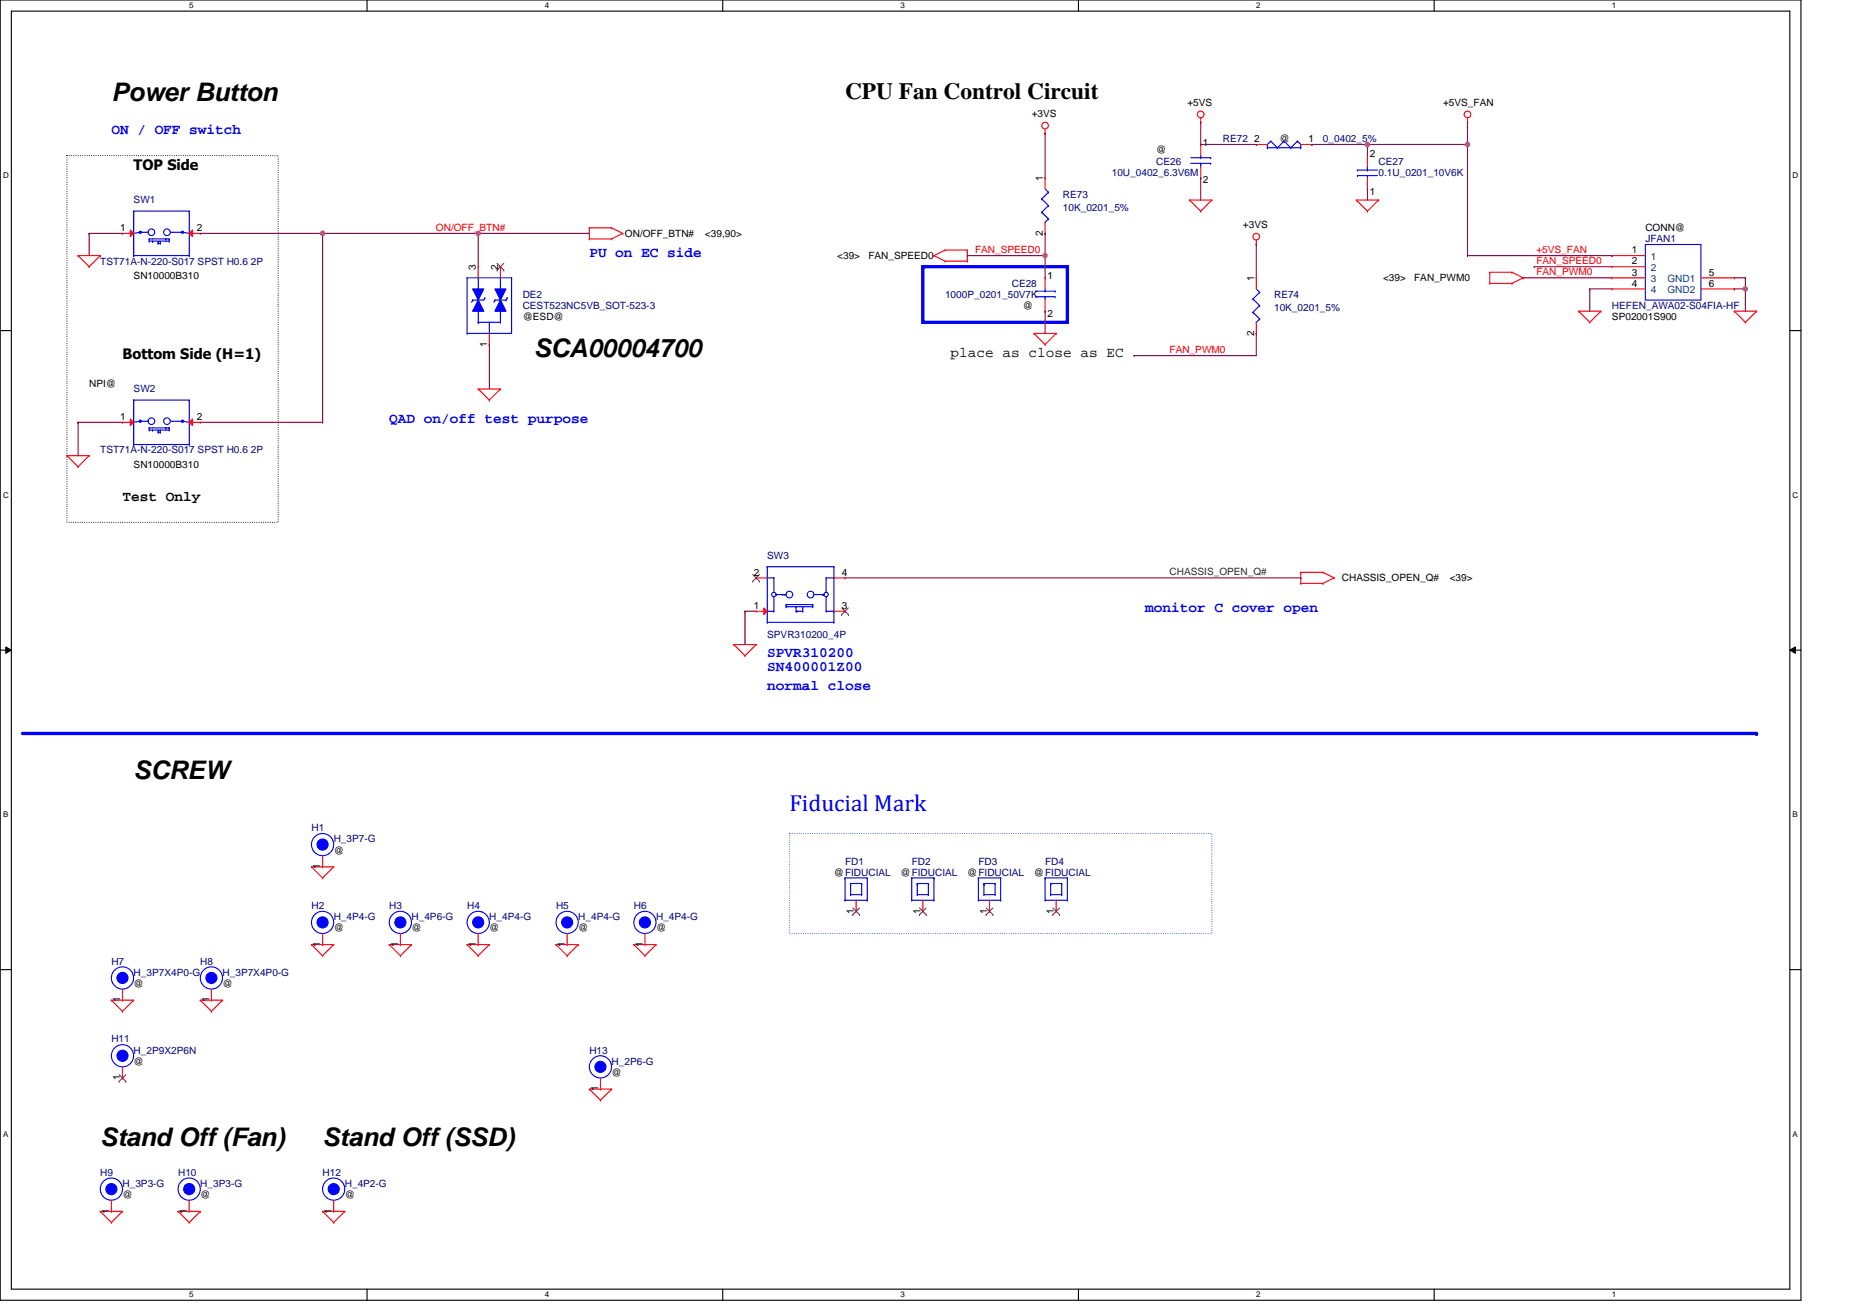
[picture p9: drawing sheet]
<svg xmlns="http://www.w3.org/2000/svg" width="297mm" height="210mm" viewBox="0 0 297 210" stroke-linecap="round" stroke-linejoin="round" font-family="sans-serif">
<path d="M0 0h288.1v208h-288.1zM1.8 1.8h284.5v204.4h-284.5z" fill="none" stroke="#000" stroke-width=".18"/>
<g fill="#fff">
<path d="M30.3 .2h.7v1.4h-.7z"/>
<path d="M30.3 206.4h.7v1.4h-.7z"/>
</g>
<path d="M58.7 0v1.8M58.7 206.2v1.8" fill="none" stroke="#000" stroke-width=".18"/>
<g fill="#fff">
<path d="M87.2 .2h.7v1.4h-.7z"/>
<path d="M87.2 206.4h.7v1.4h-.7z"/>
</g>
<path d="M115.6 0v1.8M115.6 206.2v1.8" fill="none" stroke="#000" stroke-width=".18"/>
<g fill="#fff">
<path d="M144.1 .2h.7v1.4h-.7z"/>
<path d="M144.1 206.4h.7v1.4h-.7z"/>
</g>
<path d="M172.5 0v1.8M172.5 206.2v1.8" fill="none" stroke="#000" stroke-width=".18"/>
<g fill="#fff">
<path d="M201 .2h.7v1.4h-.7z"/>
<path d="M201 206.4h.7v1.4h-.7z"/>
</g>
<path d="M229.4 0v1.8M229.4 206.2v1.8" fill="none" stroke="#000" stroke-width=".18"/>
<g fill="#fff">
<path d="M257.8 .2h.8v1.4h-.8z"/>
<path d="M257.8 206.4h.8v1.4h-.8z"/>
<path d="M.5 27.3h.9v1.5h-.9z"/>
<path d="M286.7 27.3h1v1.5h-1z"/>
<path d="M.5 78.5h.9v1.4h-.9z"/>
<path d="M286.7 78.5h1v1.4h-1z"/>
</g>
<path d="M0 52.9h1.8M286.3 52.9h1.8" fill="none" stroke="#000" stroke-width=".18"/>
<g fill="#fff">
<path d="M.5 129.6h.8v1.4h-.8z"/>
<path d="M286.7 129.6h.9v1.4h-.9z"/>
</g>
<path d="M0 104h1.8M286.3 104h1.8" fill="none" stroke="#000" stroke-width=".18"/>
<path d="M.9 103.5l.9 .5-.9 .5zM286.3 104l.9-.5v1z" fill="#000"/>
<path d="M.9 103.5l.9 .5-.9 .5zM286.3 104l.9-.5v1z" fill="none" stroke="#000" stroke-width=".16"/>
<g fill="#fff">
<path d="M.5 180.7h.8v1.4h-.8z"/>
<path d="M286.7 180.7h.9v1.4h-.9z"/>
</g>
<path d="M0 155.1h1.8M286.3 155.1h1.8" fill="none" stroke="#000" stroke-width=".18"/>
<path d="M3.6 117.3h277.4" fill="none" stroke="#00f" stroke-width=".53"/>
<circle cx="281" cy="117.3" r=".27" fill="#00f"/>
<path d="M126.3 133.3h67.5v16.1h-67.5z" fill="none" stroke="#0080ff" stroke-width=".18" stroke-dasharray="0 .4"/>
<path d="M147.6 42.7h23.1v8.9h-23.1z" fill="none" stroke="#00f" stroke-width=".53"/>
<path d="M10.7 24.9h33.8v58.7h-33.8z" fill="none" stroke="#000" stroke-width=".18" stroke-dasharray="0 .4"/>
<g fill="none" stroke="#f00" stroke-width=".18">
<path d="M192.1 19.6h.1M192.1 18.8v.8M234.7 19.6h.1M234.7 18.8v.8M94.3 38.2h.1M94.3 36.4h.1M94.3 38.2h3.5M94.3 36.4v1.8M94.3 36.4h3.5M97.8 38.2h.1M97.8 36.4h.1M97.8 36.4l1.8 .9"/>
<path d="M99.6 37.3h.1M99.6 37.3l-1.8 .9M167.2 21.3h.1M167.2 20.6v.7M190.3 32h.1M190.3 32h3.5M190.3 32l1.8 1.8M192.1 33.8h.1M193.8 32h.1M193.8 32l-1.7 1.8M201 39.1h.1M201 38.4v.7"/>
<path d="M217 32h.1M217 32h3.5M217 32l1.7 1.8M218.7 33.8h.1M220.5 32h.1M220.5 32l-1.8 1.8M12.5 40.9h.1M12.5 40.9h3.5M12.5 40.9l1.8 1.8M14.3 42.7h.1M16 40.9h.1M16 40.9l-1.7 1.8"/>
<path d="M149.4 40.9h.1M149.4 40.9l1.8 .9M151.2 40h.1M151.2 41.8h.1M151.2 40l-1.8 .9M151.2 40h3.5M151.2 41.8h3.5M154.7 40h.1M154.7 41.8h.1M154.7 40v1.8M165.4 53.3h.1M165.4 53.3h3.5"/>
<path d="M165.4 53.3l1.8 1.8M167.2 55.1h.1M168.9 53.3h.1M168.9 53.3l-1.7 1.8M238.3 43.6h.1M238.3 45.3h.1M238.3 43.6h3.5M238.3 43.6v1.7M238.3 45.3h3.5M241.8 43.6h.1M241.8 45.3h.1M241.8 43.6l1.8 .8"/>
<path d="M243.6 44.4h.1M243.6 44.4l-1.8 .9M252.5 49.8h.1M252.5 49.8h3.6M252.5 49.8l1.8 1.8M254.3 51.6h.1M256.1 49.8h.1M256.1 49.8l-1.8 1.8M277.4 49.8h.1M277.4 49.8h3.6M277.4 49.8l1.8 1.8M279.2 51.6h.1"/>
<path d="M281 49.8h.1M281 49.8l-1.8 1.8M10.7 72.9h.1M10.7 72.9h3.6M10.7 72.9l1.8 1.8M12.5 74.7h.1M14.3 72.9h.1M14.3 72.9l-1.8 1.8M76.5 62.2h.1M76.5 62.2h3.5M76.5 62.2l1.8 1.8M78.3 64h.1"/>
<path d="M80 62.2h.1M80 62.2l-1.7 1.8M208.1 91.6h.1M208.1 93.3h.1M208.1 91.6h3.5M208.1 91.6v1.7M208.1 93.3h3.5M211.6 91.6h.1M211.6 93.3h.1M211.6 91.6l1.8 .9M213.4 92.5h.1M213.4 92.5l-1.8 .8"/>
<path d="M117.4 103.1h.1M117.4 103.1h3.5M117.4 103.1l1.8 1.8M119.2 104.9h.1M120.9 103.1h.1M120.9 103.1l-1.7 1.8M49.8 138.7h.1M49.8 138.7h3.6M49.8 138.7l1.8 1.8M53.4 138.7h.1M53.4 138.7l-1.8 1.8M49.8 151.1h.1"/>
<path d="M49.8 151.1h3.6M49.8 151.1l1.8 1.8M51.6 140.5h.1M51.6 152.9h.1M53.4 151.1h.1M53.4 151.1l-1.8 1.8M62.3 151.1h.1M62.3 151.1h3.5M62.3 151.1l1.7 1.8M64 152.9h.1M65.8 151.1h.1M65.8 151.1l-1.8 1.8"/>
<path d="M74.7 151.1h.1M74.7 151.1h3.6M74.7 151.1l1.8 1.8M76.5 152.9h.1M78.3 151.1h.1M78.3 151.1l-1.8 1.8M88.9 151.1h.1M88.9 151.1h3.6M88.9 151.1l1.8 1.8M90.7 152.9h.1M92.5 151.1h.1M92.5 151.1l-1.8 1.8"/>
<path d="M101.4 151.1h.1M101.4 151.1h3.5M101.4 151.1l1.8 1.8M103.2 152.9h.1M104.9 151.1h.1M104.9 151.1l-1.7 1.8M17.8 160h.1M17.8 160h3.6M17.8 160l1.8 1.8M19.6 161.8h.1M21.4 160h.1M21.4 160l-1.8 1.8"/>
<path d="M32 160h.1M32 160h3.6M32 160l1.8 1.8M33.8 161.8h.1M35.6 160h.1M35.6 160l-1.8 1.8M94.3 174.2h.1M94.3 174.2h3.5M94.3 174.2l1.8 1.8M96.1 176h.1M97.8 174.2h.1M97.8 174.2l-1.7 1.8"/>
<path d="M16 193.8h.1M16 193.8h3.6M16 193.8l1.8 1.8M17.8 195.6h.1M19.6 193.8h.1M19.6 193.8l-1.8 1.8M28.5 193.8h.1M28.5 193.8h3.5M28.5 193.8l1.8 1.8M30.3 195.6h.1M32 193.8h.1M32 193.8l-1.7 1.8"/>
<path d="M51.6 193.8h.1M51.6 193.8h3.6M51.6 193.8l1.8 1.8M53.4 195.6h.1M55.2 193.8h.1M55.2 193.8l-1.8 1.8"/>
<circle cx="192.1" cy="18.3" r=".53"/>
<circle cx="234.7" cy="18.3" r=".53"/>
<circle cx="167.2" cy="20.1" r=".53"/>
<circle cx="200.9" cy="37.9" r=".53"/>
</g>
<circle cx="17.8" cy="190.2" r=".89" fill="#00f"/>
<g fill="none" stroke="#00f" stroke-width=".18">
<path d="M190.5 26.1h3.2M190.5 25.2h3.2M192.1 25.2h.1M192.1 26.1h.1M192.1 24.9v.3M192.1 26.1v.6M193.7 26.1h.1M193.7 25.2h.1"/>
<circle cx="17.8" cy="190.2" r=".89"/>
<circle cx="17.8" cy="190.2" r="1.78"/>
</g>
<path d="M192.1 23.1h.1M192.1 28.4h.1M192.1 23.1v1.8M192.1 26.7v1.7M17.8 193.8h.1M17.8 192v1.8" fill="none" stroke="#f00" stroke-width=".18"/>
<circle cx="103.2" cy="147.6" r=".89" fill="#00f"/>
<g fill="none" stroke="#00f" stroke-width=".18">
<circle cx="103.2" cy="147.6" r="1.78"/>
<circle cx="103.2" cy="147.6" r=".89"/>
</g>
<path d="M103.2 151.1h.1M103.2 149.4v1.7" fill="none" stroke="#f00" stroke-width=".18"/>
<circle cx="19.6" cy="156.5" r=".89" fill="#00f"/>
<g fill="none" stroke="#00f" stroke-width=".18">
<path d="M165.6 47.5h3.2M165.6 46.6h3.2M167.2 46.6h.1M167.2 47.5h.1M167.2 46.2v.4M167.2 47.5v.5M168.8 47.5h.1M168.8 46.6h.1"/>
<circle cx="19.6" cy="156.5" r=".89"/>
<circle cx="19.6" cy="156.5" r="1.78"/>
</g>
<path d="M167.2 44.4h.1M167.2 49.8h.1M167.2 44.4v1.8M167.2 48v1.8M19.6 158.2v1.8M19.6 160h.1" fill="none" stroke="#f00" stroke-width=".18"/>
<circle cx="76.5" cy="147.6" r=".89" fill="#00f"/>
<g fill="none" stroke="#00f" stroke-width=".18">
<circle cx="76.5" cy="147.6" r="1.78"/>
<circle cx="76.5" cy="147.6" r=".89"/>
</g>
<path d="M76.5 151.1h.1M76.5 149.4v1.7" fill="none" stroke="#f00" stroke-width=".18"/>
<path d="M80 48l.9 1.8h-1.7z" fill="#00f"/>
<g fill="none" stroke="#00f" stroke-width=".18">
<path d="M74.7 44.4h.1M74.7 53.3h.1M74.7 44.4v8.9M74.7 44.4h7.1M76.5 48h.1M76.5 46.2v1.8M78.3 51.6h.1M78.3 51.6v1.7M78.3 51.6h1.7M80 48l.9 1.8h-1.7zM80 51.6h.1M80 48h.1"/>
<path d="M80 46.2v1.8M80 49.8v1.8M81.8 44.4h.1M81.8 44.4v8.9h-7.1"/>
</g>
<path d="M76.5 48l.9 1.8h-1.8z" fill="#00f"/>
<g fill="none" stroke="#00f" stroke-width=".18">
<path d="M75.6 48h.1M75.6 48l-.2 .4M76.5 48l.9 1.8h-1.8zM76.5 51.6h.1M76.5 49.8v1.8M76.5 51.6h1.8M77.6 47.7h.1M77.6 47.7l-.2 .3h-1.8M79.2 48h.1M79.2 48h1.7M79.2 48l-.2 .4M80.9 48h.1"/>
<path d="M81.1 47.7h.1M81.1 47.7l-.2 .3"/>
</g>
<path d="M79.2 46.2h1.7l-.9 1.8z" fill="#00f"/>
<path d="M79.2 46.2h1.7l-.9 1.8z" fill="none" stroke="#00f" stroke-width=".18"/>
<path d="M75.6 46.2h1.8l-.9 1.8z" fill="#00f"/>
<path d="M75.6 46.2h1.8l-.9 1.8zM76.5 46.2h.1M76.5 44.4v1.8M80 46.2h.1M80 44.4v1.8" fill="none" stroke="#00f" stroke-width=".18"/>
<path d="M76.5 42.7h.1M76.5 42.7v1.7M78.3 55.1h.1M78.3 53.3v1.8M80 42.7h.1M80 42.7v1.7" fill="none" stroke="#f00" stroke-width=".18"/>
<path d="M79.5 43.2h.1M79.5 42.1l1.1 1.1M80.6 42.1l-1.1 1.1M80.6 43.2h.1" fill="none" stroke="#804000" stroke-width=".16"/>
<circle cx="51.6" cy="147.6" r=".89" fill="#00f"/>
<g fill="none" stroke="#00f" stroke-width=".18">
<path d="M166.6 31.8h.1M166.6 34h.1M166.6 31.8l1.1 1.1M166.6 34l1.1 1M167.2 35.6h.1M167.2 30.2l.5 .6M167.7 30.8h.1M167.7 32.9h.1M167.7 35h.1M167.7 30.8l-1.1 1M167.7 32.9l-1.1 1.1M167.7 35l-.5 .6"/>
<path d="M122.7 97.8h.1M122.7 92.5h.1M122.7 90.7h.1M122.7 99.6h.1M122.7 97.8h1.1M122.7 92.5h1.1M122.7 90.7h10.7M122.7 90.7v8.9M122.7 99.6h10.7M123.8 97.8h.1M123.8 92.5h.1M123.8 92.5v2.3"/>
<path d="M123.8 95.5v2.3M124.1 95.1h.1M124.1 95.1h1.6M125.2 95.1h.1M125.6 95.1h.1M125.7 97.1h.1M125.7 96.7h.1M125.7 97.1h4.3M125.7 96.7h4.3M125.7 96.7v.4M127.3 97.8h.1M127.3 97.1h.1"/>
<path d="M127.3 97.8h1.1M127.3 97.1v.7M127.5 97.8h.1M128.4 97.8h.1M128.4 97.1v.7M130 96.7h.1M130 97.1h.1M130 96.7v.4M130.2 95.1h1.6M131.6 95.1h.1M131.8 95.1h.1M132.1 97.8h.1"/>
<path d="M132.1 92.5h.1M132.1 97.8h1.3M132.1 92.5h1.3M132.1 92.5v2.3M132.1 95.5v2.3M133.4 97.8h.1M133.4 92.5h.1M133.4 90.7h.1M133.4 99.6h.1M133.4 90.7v8.9M156.5 144h.1M156.5 140.5h.1"/>
<path d="M156.5 140.5v3.5M156.5 144h3.6M156.5 140.5h3.6M157.4 143.1h.1M157.4 141.4h.1M157.4 141.5h.1M157.4 141.4v1.7M157.4 143.1h1.8M157.4 141.4h1.8M159.2 143.1h.1M159.2 141.4h.1M159.2 141.4v1.7"/>
<path d="M160.1 144h.1M160.1 140.5h.1M160.1 140.5v3.5"/>
<circle cx="123.8" cy="95.1" r=".35"/>
<circle cx="126.3" cy="95.1" r=".53"/>
<circle cx="129.7" cy="95.1" r=".53"/>
<circle cx="132.1" cy="95.1" r=".35"/>
<circle cx="51.6" cy="147.6" r=".89"/>
<circle cx="51.6" cy="147.6" r="1.78"/>
</g>
<path d="M167.2 28.4h.1M167.2 37.3h.1M167.2 28.4v1.8M167.2 35.6v1.7M51.6 151.1h.1M51.6 149.4v1.7M158.3 145.8h.1M158.3 144v1.8" fill="none" stroke="#f00" stroke-width=".18"/>
<path d="M157.7 146.3h.1M157.7 145.3l1.1 1M158.8 145.3l-1.1 1M158.8 146.3h.1" fill="none" stroke="#804000" stroke-width=".16"/>
<path d="M122.2 97.3l.5 .5-.5 .5z" fill="#f00"/>
<path d="M120.9 97.8h.1M120.9 92.5h.1M120.9 97.8h1.8M120.9 92.5h1.8M122.2 97.3l.5 .5-.5 .5zM133.4 97.8h1.8M133.4 92.5h1.8M135.2 97.8h.1M135.2 92.5h.1" fill="none" stroke="#f00" stroke-width=".18"/>
<path d="M120.4 93h.1M120.4 91.9l1.1 1.1M121.5 91.9l-1.1 1.1M121.5 93h.1M134.6 98.3h.1M134.6 97.3l1.1 1M135.7 97.3l-1.1 1M135.7 98.3h.1" fill="none" stroke="#804000" stroke-width=".16"/>
<g fill="none" stroke="#00f" stroke-width=".18">
<path d="M21.4 33.8h.1M21.4 33.8v7.1M21.4 33.8h8.9M22.4 37.2h.1M22.4 37.2l-1 .1M22.4 37.2h1.3M23.9 38.2h.1M23.9 38.6h.1M23.9 38.6h3.2M23.9 38.2h3.2M23.9 38.2v.4M24.4 38.6h.1"/>
<path d="M25.3 38.9h.1M25.3 38.6h.1M25.3 38.9h.3M25.3 38.6v.3M25.6 38.9h.1M25.6 38.6v.3M26.5 38.2h.1M27.1 38.6h.1M27.1 38.2h.1M27.1 38.2v.4M27.2 37.2h2M29.2 37.2h.1"/>
<path d="M29.2 37.2l1.1 .1M30.3 33.8h.1M30.3 33.8v7.1M21.4 40.9h.1M21.4 40.9h8.9M30.3 40.9h.1"/>
<circle cx="22.4" cy="37.2" r=".17"/>
<circle cx="24.2" cy="37.2" r=".53"/>
<circle cx="26.7" cy="37.2" r=".53"/>
<circle cx="29.2" cy="37.2" r=".17"/>
</g>
<path d="M30.3 37.3l.5-.5v1.1z" fill="#f00"/>
<path d="M30.3 37.3l.5-.5v1.1zM30.3 37.3h1.7M32 37.3h.1" fill="none" stroke="#f00" stroke-width=".18"/>
<path d="M20.8 36.8l.6 .5-.6 .6z" fill="#f00"/>
<path d="M19.6 37.3h.1M19.6 37.3h1.8M20.8 36.8l.6 .5-.6 .6z" fill="none" stroke="#f00" stroke-width=".18"/>
<circle cx="51.6" cy="135.1" r=".89" fill="#00f"/>
<g fill="none" stroke="#00f" stroke-width=".18">
<path d="M135.2 144h.1M135.2 140.5h.1M135.2 140.5v3.5M135.2 144h3.5M135.2 140.5h3.5M136.1 143.1h.1M136.1 141.4h.1M136.1 141.5h.1M136.1 141.4v1.7M136.1 143.1h1.7M136.1 141.4h1.7M137.8 143.1h.1"/>
<path d="M137.8 141.4h.1M137.8 141.4v1.7M138.7 144h.1M138.7 140.5h.1M138.7 140.5v3.5"/>
<circle cx="51.6" cy="135.1" r=".89"/>
<circle cx="51.6" cy="135.1" r="1.78"/>
</g>
<path d="M51.6 138.7h.1M51.6 136.9v1.8M136.9 145.8h.1M136.9 144v1.8" fill="none" stroke="#f00" stroke-width=".18"/>
<path d="M136.4 146.3h.1M136.4 145.3l1.1 1M137.5 145.3l-1.1 1M137.5 146.3h.1" fill="none" stroke="#804000" stroke-width=".16"/>
<circle cx="96" cy="170.7" r=".89" fill="#00f"/>
<g fill="none" stroke="#00f" stroke-width=".18">
<circle cx="96" cy="170.7" r=".89"/>
<circle cx="96" cy="170.7" r="1.78"/>
</g>
<path d="M96.1 174.2h.1M96.1 172.5v1.7" fill="none" stroke="#f00" stroke-width=".18"/>
<circle cx="19.6" cy="168.9" r=".89" fill="#00f"/>
<g fill="none" stroke="#00f" stroke-width=".18">
<path d="M263.2 39.1h8.9v8.9h-8.9z"/>
<circle cx="19.6" cy="168.9" r=".89"/>
<circle cx="19.6" cy="168.9" r="1.78"/>
</g>
<g fill="none" stroke="#f00" stroke-width=".18">
<path d="M257.8 40.9h.1M257.8 42.7h.1M257.8 44.4h.1M257.8 46.2h.1M257.8 40.9h5.4M257.8 42.7h5.4M257.8 44.4h5.4M257.8 46.2h5.4M272.1 44.4h5.3M272.1 46.2h5.3M277.4 44.4h.1M277.4 46.2h.1"/>
<path d="M19.6 172.5h.1M19.6 170.7v1.8"/>
</g>
<path d="M19.1 173h.1M19.1 171.9l1 1.1M20.1 171.9l-1 1.1M20.1 173h.1" fill="none" stroke="#804000" stroke-width=".16"/>
<circle cx="30.3" cy="190.2" r=".89" fill="#00f"/>
<g fill="none" stroke="#00f" stroke-width=".18">
<circle cx="30.3" cy="190.2" r="1.78"/>
<circle cx="30.3" cy="190.2" r=".89"/>
</g>
<path d="M30.3 193.8h.1M30.3 192v1.8" fill="none" stroke="#f00" stroke-width=".18"/>
<circle cx="33.8" cy="156.5" r=".89" fill="#00f"/>
<g fill="none" stroke="#00f" stroke-width=".18">
<path d="M217.1 27.2h.1M217.1 28.1h.1M217.1 27.2h3.2M217.1 28.1h3.2M218.7 28.1h.1M218.7 27.2h.1M218.7 26.7v.5M218.7 28.1v.3"/>
<circle cx="33.8" cy="156.5" r=".89"/>
<circle cx="33.8" cy="156.5" r="1.78"/>
</g>
<path d="M218.7 30.2h.1M218.7 24.9h.1M218.7 24.9v1.8M218.7 28.4v1.8M33.8 158.2v1.8M33.8 160h.1" fill="none" stroke="#f00" stroke-width=".18"/>
<circle cx="90.7" cy="147.6" r=".89" fill="#00f"/>
<g fill="none" stroke="#00f" stroke-width=".18">
<circle cx="90.7" cy="147.6" r=".89"/>
<circle cx="90.7" cy="147.6" r="1.78"/>
</g>
<path d="M90.7 151.1h.1M90.7 149.4v1.7" fill="none" stroke="#f00" stroke-width=".18"/>
<circle cx="64" cy="147.6" r=".89" fill="#00f"/>
<g fill="none" stroke="#00f" stroke-width=".18">
<path d="M200.4 47.8h.1M200.4 50h.1M200.4 47.8l1.1 1.1M200.4 50l1.1 1M201 51.6h.1M201 46.2l.5 .6M201.5 46.8h.1M201.5 48.9h.1M201.5 51h.1M201.5 46.8l-1.1 1M201.5 48.9l-1.1 1.1M201.5 51l-.5 .6"/>
<path d="M21.4 71.1h.1M21.4 64h.1M21.4 64v7.1M21.4 71.1h8.9M21.4 64h8.9M22.4 67.4h.1M22.4 67.4l-1 .2M22.4 67.4h1.3M23.9 68.5h.1M23.9 68.8h.1M23.9 68.8h3.2M23.9 68.5h3.2"/>
<path d="M23.9 68.5v.3M24.4 68.8h.1M25.3 69.2h.1M25.3 68.8h.1M25.3 69.2h.3M25.3 68.8v.4M25.6 69.2h.1M25.6 68.8v.4M26.5 68.5h.1M27.1 68.8h.1M27.1 68.5h.1M27.1 68.5v.3"/>
<path d="M27.2 67.4h2M29.2 67.4h.1M29.2 67.4l1.1 .2M30.3 71.1h.1M30.3 64h.1M30.3 64v7.1M145.8 144h.1M145.8 140.5h.1M145.8 144h3.6M145.8 140.5h3.6M145.8 140.5v3.5M146.7 143.1h.1"/>
<path d="M146.7 141.4h.1M146.7 141.5h.1M146.7 143.1h1.8M146.7 141.4h1.8M146.7 141.4v1.7M148.5 143.1h.1M148.5 141.4h.1M148.5 141.4v1.7M149.4 144h.1M149.4 140.5h.1M149.4 140.5v3.5M167.2 144h.1"/>
<path d="M167.2 140.5h.1M167.2 140.5v3.5M167.2 144h3.5M167.2 140.5h3.5M168.1 143.1h.1M168.1 141.4h.1M168.1 141.5h.1M168.1 141.4v1.7M168.1 143.1h1.7M168.1 141.4h1.7M169.8 143.1h.1M169.8 141.4h.1"/>
<path d="M169.8 141.4v1.7M170.7 144h.1M170.7 140.5h.1M170.7 140.5v3.5"/>
<circle cx="22.4" cy="67.4" r=".17"/>
<circle cx="24.2" cy="67.4" r=".53"/>
<circle cx="26.7" cy="67.4" r=".53"/>
<circle cx="29.2" cy="67.4" r=".17"/>
<circle cx="64" cy="147.6" r="1.78"/>
<circle cx="64" cy="147.6" r=".89"/>
</g>
<path d="M201 44.4h.1M201 53.3h.1M201 44.4v1.8M201 51.6v1.7M64 151.1h.1M64 149.4v1.7M147.6 145.8h.1M147.6 144v1.8M168.9 145.8h.1M168.9 144v1.8" fill="none" stroke="#f00" stroke-width=".18"/>
<path d="M147.1 146.3h.1M147.1 145.3l1.1 1M148.1 145.3l-1 1M148.2 146.3h.1M168.4 146.3h.1M168.4 145.3l1.1 1M169.5 145.3l-1.1 1M169.5 146.3h.1" fill="none" stroke="#804000" stroke-width=".16"/>
<path d="M30.3 67.6l.5-.6v1.1z" fill="#f00"/>
<path d="M30.3 67.6l.5-.6v1.1zM30.3 67.6h1.7M32 67.6h.1" fill="none" stroke="#f00" stroke-width=".18"/>
<path d="M20.8 67l.6 .6-.6 .5z" fill="#f00"/>
<path d="M19.6 67.6h.1M19.6 67.6h1.8M20.8 67l.6 .6-.6 .5z" fill="none" stroke="#f00" stroke-width=".18"/>
<circle cx="53.4" cy="190.2" r=".89" fill="#00f"/>
<g fill="none" stroke="#00f" stroke-width=".18">
<path d="M202.7 23.1h.1M202.7 23.6h.1M202.7 23.6h5.4M202.7 23.1v.5M203.3 22.6h.1M203.3 22.6l1 1M203.3 22.6l-.6 .5M204.3 23.6h.1M205.4 22.6h.1M205.4 22.6l1.1 1M205.4 22.6l-1.1 1M206.5 23.6h.1"/>
<path d="M207.5 22.6h.1M207.5 22.6l.6 .5v.5M207.5 22.6l-1 1M208.1 23.6h.1"/>
<circle cx="53.4" cy="190.2" r=".89"/>
<circle cx="53.4" cy="190.2" r="1.78"/>
</g>
<path d="M201 23.1h.1M201 23.1h1.7M208.1 23.1h1.7M209.8 23.1h.1M53.4 193.8h.1M53.4 192v1.8" fill="none" stroke="#f00" stroke-width=".18"/>
<path d="M192.1 19.6h.1M192.1 19.6v3.5h8.9M234.7 19.6h.1M234.7 19.6v21.3M167.2 21.3h.1M167.2 21.3v7.1M201 23.1h.1M218.7 23.1h.1M218.7 23.1h16M218.7 23.1v1.8M234.7 40.9h.1" fill="none" stroke="#800040" stroke-width=".18"/>
<circle cx="234.7" cy="23.1" r=".35" fill="#f0f"/>
<circle cx="234.7" cy="23.1" r=".35" fill="none" stroke="#f0f" stroke-width=".18"/>
<path d="M32 37.3h19.6M51.6 37.3h.1M51.6 37.3v30.3M192.1 28.4h.1M192.1 28.4v3.6M218.7 30.2h.1M218.7 30.2v1.8" fill="none" stroke="#800040" stroke-width=".18"/>
<circle cx="51.6" cy="37.3" r=".35" fill="#f0f"/>
<circle cx="51.6" cy="37.3" r=".35" fill="none" stroke="#f0f" stroke-width=".18"/>
<path d="M51.6 37.3h.1M51.6 37.3h24.9" fill="none" stroke="#800040" stroke-width=".18"/>
<circle cx="76.5" cy="37.3" r=".35" fill="#f0f"/>
<circle cx="76.5" cy="37.3" r=".35" fill="none" stroke="#f0f" stroke-width=".18"/>
<path d="M76.5 37.3h.1M76.5 37.3v5.4M76.5 37.3h17.8M167.2 37.3h.1M167.2 37.3v3.6" fill="none" stroke="#800040" stroke-width=".18"/>
<circle cx="167.2" cy="40.9" r=".35" fill="#f0f"/>
<circle cx="167.2" cy="40.9" r=".35" fill="none" stroke="#f0f" stroke-width=".18"/>
<g fill="none" stroke="#800040" stroke-width=".18">
<path d="M201 39.1h.1M201 39.1v5.3M154.7 40.9h.1M154.7 40.9h12.5M167.2 40.9h.1M167.2 40.9v3.5M234.7 40.9h23.1M243.6 44.4h.1M243.6 44.4h14.2M245.4 42.7h.1M245.4 42.7h12.4M254.3 46.2h.1"/>
<path d="M254.3 46.2h3.5M254.3 46.2v3.6M257.8 40.9h.1M277.4 46.2h.1M277.4 44.4h1.8M277.4 46.2h1.8M279.2 44.4h.1M279.2 46.2h.1M279.2 44.4v5.4"/>
</g>
<circle cx="279.2" cy="46.2" r=".35" fill="#f0f"/>
<circle cx="279.2" cy="46.2" r=".35" fill="none" stroke="#f0f" stroke-width=".18"/>
<g fill="none" stroke="#800040" stroke-width=".18">
<path d="M14.3 37.3h.1M14.3 37.3v3.6M14.3 37.3h5.3M209.8 23.1h.1M209.8 23.1h8.9M78.3 55.1h.1M78.3 55.1v7.1M167.2 49.8h.1M167.2 49.8v3.5M181.4 56.9h.1M201 53.3h.1M201 53.3v3.6h-19.6"/>
<path d="M12.5 67.6h.1M12.5 67.6h7.1M12.5 67.6v5.3M32 67.6h19.6M51.6 67.6h.1M119.2 97.8h.1M119.2 97.8h1.7M119.2 97.8v5.3M135.2 92.5h72.9M208.1 92.5h.1"/>
</g>
<circle cx="218.7" cy="23.1" r=".35" fill="#f0f"/>
<circle cx="218.7" cy="23.1" r=".35" fill="none" stroke="#f0f" stroke-width=".18"/>
<circle cx="234.7" cy="23.1" r=".35" fill="#f0f"/>
<circle cx="234.7" cy="23.1" r=".35" fill="none" stroke="#f0f" stroke-width=".18"/>
<circle cx="51.6" cy="37.3" r=".35" fill="#f0f"/>
<circle cx="51.6" cy="37.3" r=".35" fill="none" stroke="#f0f" stroke-width=".18"/>
<circle cx="76.5" cy="37.3" r=".35" fill="#f0f"/>
<circle cx="76.5" cy="37.3" r=".35" fill="none" stroke="#f0f" stroke-width=".18"/>
<circle cx="167.2" cy="40.9" r=".35" fill="#f0f"/>
<circle cx="167.2" cy="40.9" r=".35" fill="none" stroke="#f0f" stroke-width=".18"/>
<circle cx="279.2" cy="46.2" r=".35" fill="#f0f"/>
<circle cx="279.2" cy="46.2" r=".35" fill="none" stroke="#f0f" stroke-width=".18"/>
<circle cx="218.7" cy="23.1" r=".35" fill="#f0f"/>
<circle cx="218.7" cy="23.1" r=".35" fill="none" stroke="#f0f" stroke-width=".18"/>
<g font-size="4.1">
<text x="17.8" y="16.1">Power Button</text>
<text x="85.4" y="57">SCA00004700</text>
<text x="21.4" y="124.6">SCREW</text>
<text x="16" y="183.3">Stand Off (Fan)</text>
<text x="51.6" y="183.3">Stand Off (SSD)</text>
</g>
<text font-size="3.7" x="135.2" y="15.8">CPU Fan Control Circuit</text>
<text font-size="3.7" fill="#00f" x="126.3" y="129.8">Fiducial Mark</text>
<g font-size="2.3" fill="#00f">
<text x="17.8" y="21.5">ON / OFF switch</text>
<text x="94.3" y="41">PU on EC side</text>
<text x="62.3" y="67.7">QAD on/off test purpose</text>
<text x="183.2" y="97.9">monitor C cover open</text>
<text x="122.7" y="105">SPVR310200</text>
<text x="122.7" y="107.4">SN400001Z00</text>
<text x="122.7" y="110.4">normal close</text>
</g>
<g font-size="2.3">
<text x="21.4" y="27.2">TOP Side</text>
<text x="19.6" y="57.4">Bottom Side (H=1)</text>
<text x="152.1" y="57">place as close as EC</text>
<text x="19.6" y="80.2">Test Only</text>
</g>
<g font-size="1.6">
<text x="189.9" y="16.9">+5VS</text>
<text x="230.8" y="16.9">+5VS_FAN</text>
<text x="165" y="18.7">+3VS</text>
<text x="192.4" y="23.3">1</text>
<text x="200.6" y="22.8">2</text>
<text x="204.7" y="22.8">@</text>
<text x="209.3" y="22.8">1</text>
<text x="166.8" y="29" transform="rotate(-90 166.8 29)">1</text>
<text x="185" y="24.5">@</text>
<text x="192.4" y="29.3">2</text>
<text x="219.1" y="25.1">2</text>
<text x="219.1" y="31.1">1</text>
<text x="19.2" y="37">1</text>
<text x="31.5" y="37">2</text>
<text x="100" y="37.9">ON/OFF_BTN#</text>
<text x="112.8" y="37.9">&lt;39,90&gt;</text>
<text x="133.9" y="41.4">&lt;39&gt;</text>
<text x="138.9" y="41.4">FAN_SPEED0</text>
<text x="166.8" y="37.7" transform="rotate(-90 166.8 37.7)">2</text>
<text x="198.8" y="36.5">+3VS</text>
<text x="261" y="40.5">1</text>
<text x="263.2" y="37">CONN@</text>
<text x="21.4" y="44.6">SN10000B310</text>
<text x="76.1" y="43.2" transform="rotate(-90 76.1 43.2)">3</text>
<text x="79.7" y="43.2" transform="rotate(-90 79.7 43.2)">2</text>
<text x="167.5" y="44.6">1</text>
<text x="200.6" y="45" transform="rotate(-90 200.6 45)">1</text>
<text x="221.2" y="45">&lt;39&gt;</text>
<text x="226.2" y="45">FAN_PWM0</text>
<text x="261" y="42.3">2</text>
<text x="261" y="44.1">3</text>
<text x="261" y="45.9">4</text>
<text x="273.3" y="44.1">5</text>
<text x="273.3" y="45.9">6</text>
<text x="83.6" y="51.2">@ESD@</text>
<text x="163.6" y="49.4">@</text>
<text x="167.5" y="50.7">2</text>
<text x="200.6" y="53.7" transform="rotate(-90 200.6 53.7)">2</text>
<text x="257.8" y="51.2">SP02001S900</text>
<text x="77.9" y="55.5" transform="rotate(-90 77.9 55.5)">1</text>
<text x="14.3" y="61.9">NPI@</text>
<text x="19.2" y="67.2">1</text>
<text x="31.5" y="67.2">2</text>
<text x="21.4" y="74.9">SN10000B310</text>
<text x="120.6" y="92.1">2</text>
<text x="134.6" y="92.1">4</text>
<text x="214.6" y="93">CHASSIS_OPEN_Q#</text>
<text x="231.9" y="93">&lt;39&gt;</text>
<text x="120.6" y="97.4">1</text>
<text x="134.6" y="97.4">3</text>
<text x="53.4" y="136.6">@</text>
<text x="51.2" y="139" transform="rotate(-90 51.2 139)">1</text>
<text x="133.4" y="140.1">@FIDUCIAL</text>
<text x="144.1" y="140.1">@FIDUCIAL</text>
<text x="154.7" y="140.1">@FIDUCIAL</text>
<text x="165.4" y="140.1">@FIDUCIAL</text>
<text x="53.4" y="149">@</text>
<text x="65.8" y="149">@</text>
<text x="78.3" y="149">@</text>
<text x="92.5" y="149">@</text>
<text x="104.9" y="149">@</text>
<text x="136.6" y="146.2" transform="rotate(-90 136.6 146.2)">1</text>
<text x="147.3" y="146.2" transform="rotate(-90 147.3 146.2)">1</text>
<text x="157.9" y="146.2" transform="rotate(-90 157.9 146.2)">1</text>
<text x="168.6" y="146.2" transform="rotate(-90 168.6 146.2)">1</text>
<text x="51.2" y="151.5" transform="rotate(-90 51.2 151.5)">1</text>
<text x="63.7" y="151.5" transform="rotate(-90 63.7 151.5)">1</text>
<text x="76.1" y="151.5" transform="rotate(-90 76.1 151.5)">1</text>
<text x="90.4" y="151.5" transform="rotate(-90 90.4 151.5)">1</text>
<text x="102.8" y="151.5" transform="rotate(-90 102.8 151.5)">1</text>
<text x="19.2" y="160.4" transform="rotate(-90 19.2 160.4)">1</text>
<text x="21.4" y="157.9">@</text>
<text x="33.5" y="160.4" transform="rotate(-90 33.5 160.4)">1</text>
<text x="35.6" y="157.9">@</text>
<text x="19.2" y="172.8" transform="rotate(-90 19.2 172.8)">1</text>
<text x="21.4" y="170.3">@</text>
<text x="97.8" y="172.1">@</text>
<text x="95.7" y="174.6" transform="rotate(-90 95.7 174.6)">1</text>
<text x="19.6" y="191.7">@</text>
<text x="32" y="191.7">@</text>
<text x="55.2" y="191.7">@</text>
<text x="17.5" y="194.2" transform="rotate(-90 17.5 194.2)">1</text>
<text x="29.9" y="194.2" transform="rotate(-90 29.9 194.2)">1</text>
<text x="53" y="194.2" transform="rotate(-90 53 194.2)">1</text>
</g>
<g font-size="1.6" fill="#000080">
<text x="195.6" y="22.8">RE72</text>
<text x="211.6" y="22.8">0_0402_5%</text>
<text x="177.8" y="28.1">10U_0402_6.3V6M</text>
<text x="185" y="26.3">CE26</text>
<text x="220.5" y="26.3">CE27</text>
<text x="220.5" y="28.1">0.1U_0201_10V6K</text>
<text x="21.4" y="32.5">SW1</text>
<text x="170" y="31.7">RE73</text>
<text x="170" y="33.8">10K_0201_5%</text>
<text x="263.2" y="38.8">JFAN1</text>
<text x="16" y="42.3">TST71A-N-220-S017 SPST H0.6 2P</text>
<text x="83.6" y="47.7">DE2</text>
<text x="151.2" y="47.7">1000P_0201_50V7K</text>
<text x="161.8" y="45.9">CE28</text>
<text x="203.8" y="47.7">RE74</text>
<text x="83.6" y="49.4">CEST523NC5VB_SOT-523-3</text>
<text x="203.8" y="49.8">10K_0201_5%</text>
<text x="257.8" y="49.4">HEFEN_AWA02-S04FIA-HF</text>
<text x="21.4" y="62.8">SW2</text>
<text x="16" y="72.5">TST71A-N-220-S017 SPST H0.6 2P</text>
<text x="122.7" y="89.4">SW3</text>
<text x="122.7" y="102.1">SPVR310200_4P</text>
<text x="49.8" y="133">H1</text>
<text x="53.4" y="134.8">H_3P7-G</text>
<text x="135.2" y="138.3">FD1</text>
<text x="145.8" y="138.3">FD2</text>
<text x="156.5" y="138.3">FD3</text>
<text x="167.2" y="138.3">FD4</text>
<text x="49.8" y="145.4">H2</text>
<text x="53.4" y="147.2">H_4P4-G</text>
<text x="62.3" y="145.4">H3</text>
<text x="65.8" y="147.2">H_4P6-G</text>
<text x="74.7" y="145.4">H4</text>
<text x="78.3" y="147.2">H_4P4-G</text>
<text x="88.9" y="145.4">H5</text>
<text x="92.5" y="147.2">H_4P4-G</text>
<text x="101.4" y="145.4">H6</text>
<text x="104.9" y="147.2">H_4P4-G</text>
<text x="17.8" y="154.3">H7</text>
<text x="32" y="154.3">H8</text>
<text x="21.4" y="156.1">H_3P7X4P0-G</text>
<text x="35.6" y="156.1">H_3P7X4P0-G</text>
<text x="17.8" y="166.8">H11</text>
<text x="21.4" y="168.6">H_2P9X2P6N</text>
<text x="94.3" y="168.6">H13</text>
<text x="97.8" y="170.3">H_2P6-G</text>
<text x="16" y="188.1">H9</text>
<text x="19.6" y="189.9">H_3P3-G</text>
<text x="28.5" y="188.1">H10</text>
<text x="32" y="189.9">H_3P3-G</text>
<text x="51.6" y="188.1">H12</text>
<text x="55.2" y="189.9">H_4P2-G</text>
</g>
<g font-size="1.6" fill="#f00">
<text x="69.7" y="37">ON/OFF_BTN#</text>
<text x="156" y="40.5">FAN_SPEED0</text>
<text x="245.8" y="40.5">+5VS_FAN</text>
<text x="245.8" y="42.3">FAN_SPEED0</text>
<text x="245.8" y="44.1">FAN_PWM0</text>
<text x="187.1" y="56.5">FAN_PWM0</text>
</g>
<g font-size="1.6" fill="#004080">
<text x="264.1" y="41.6">1</text>
<text x="264.1" y="43.4">2</text>
<text x="264.1" y="45.2">3</text>
<text x="264.1" y="46.9">4</text>
<text x="266.7" y="45.2">GND1</text>
<text x="266.7" y="46.9">GND2</text>
</g>
<text font-size="1.6" fill="#008000" x="187.1" y="92.1">CHASSIS_OPEN_Q#</text>
<g font-size="1.3">
<text x="30.3" y="1.3">5</text>
<text x="87.2" y="1.3">4</text>
<text x="144.1" y="1.3">3</text>
<text x="201" y="1.3">2</text>
<text x="257.8" y="1.3">1</text>
<text x=".5" y="28.5">D</text>
<text x="286.7" y="28.5">D</text>
<text x=".5" y="79.6">C</text>
<text x="286.7" y="79.6">C</text>
<text x=".5" y="130.7">B</text>
<text x="286.7" y="130.7">B</text>
<text x=".5" y="181.8">A</text>
<text x="286.7" y="181.8">A</text>
<text x="30.3" y="207.6">5</text>
<text x="87.2" y="207.6">4</text>
<text x="144.1" y="207.6">3</text>
<text x="201" y="207.6">2</text>
<text x="257.8" y="207.6">1</text>
</g>
</svg>
